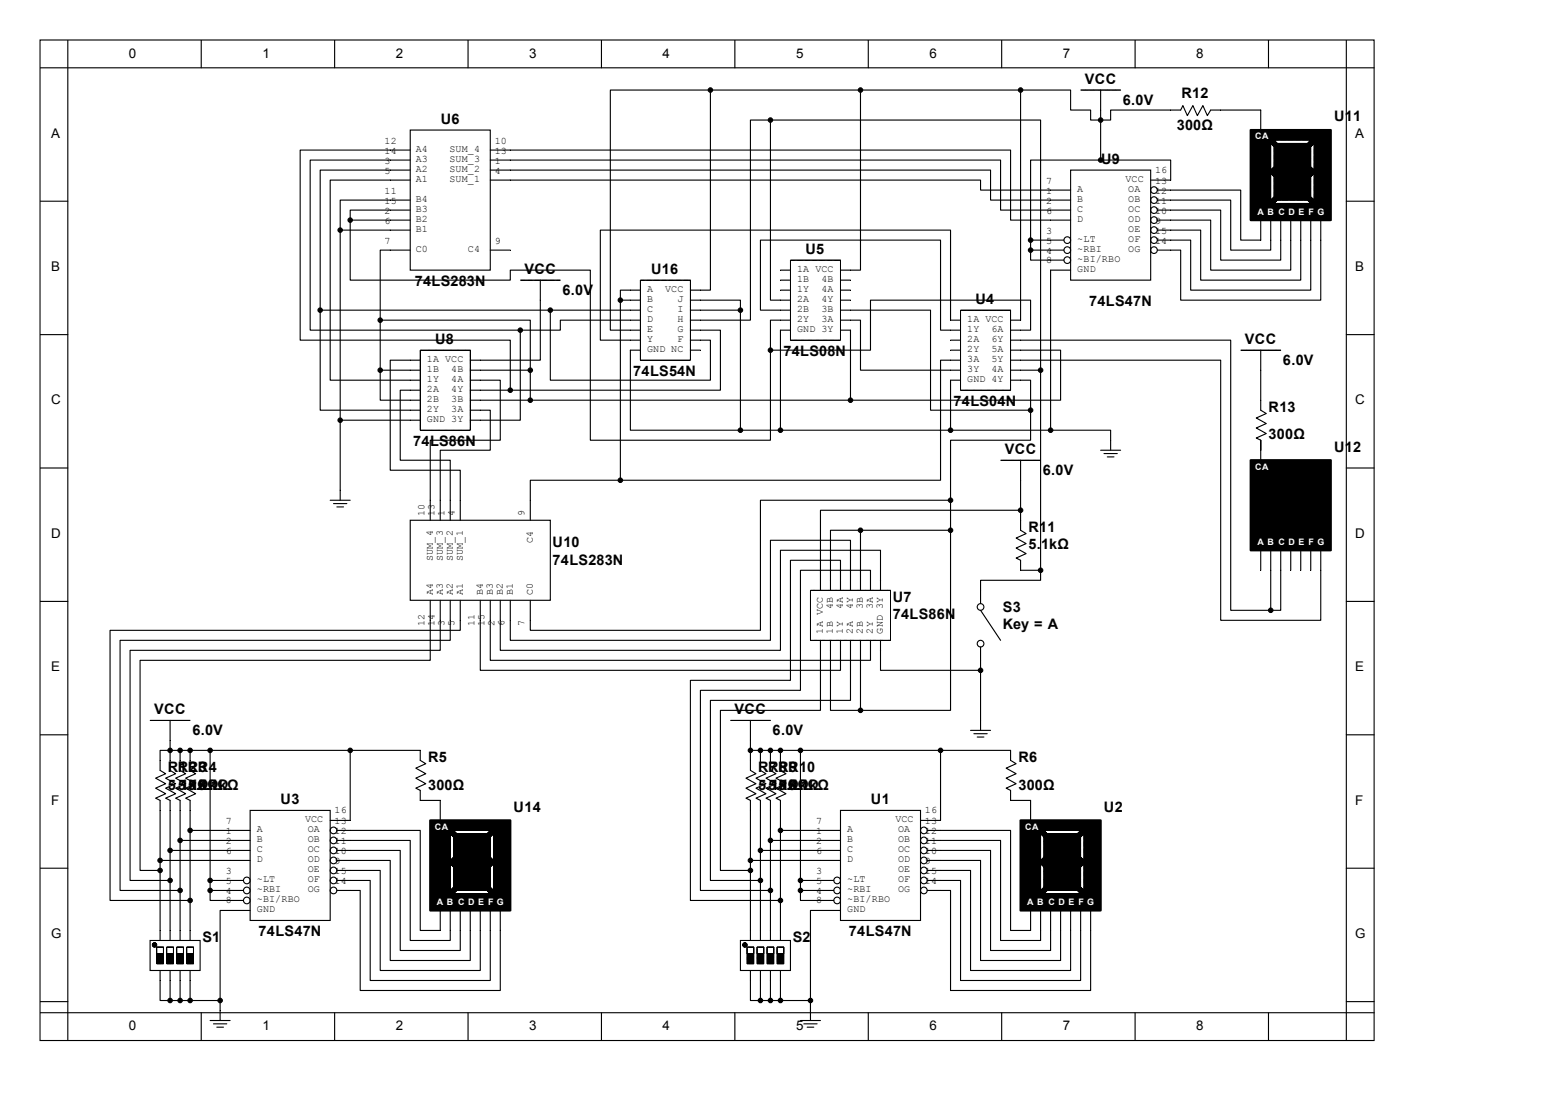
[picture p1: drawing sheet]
<svg xmlns="http://www.w3.org/2000/svg" width="297mm" height="210mm" viewBox="0 0 297 210" stroke-linecap="round" stroke-linejoin="round" font-family="sans-serif">
<g fill="none" stroke="#000" stroke-width=".21">
<path d="M7.6 7.6h254v190.5h-254zM7.6 12.9h254M12.9 7.6v190.5M38.3 7.6v5.3M63.7 7.6v5.3M89.1 7.6v5.3M114.5 7.6v5.3M139.9 7.6v5.3M165.3 7.6v5.3M190.7 7.6v5.3M216.1 7.6v5.3M241.5 7.6v5.3"/>
<path d="M256.3 7.6v190.5M7.6 38.3h5.3M256.3 38.3h5.3M7.6 63.7h5.3M256.3 63.7h5.3M7.6 89.1h5.3M256.3 89.1h5.3M7.6 114.5h5.3M256.3 114.5h5.3M7.6 139.9h5.3M32.4 137.2v3.8M256.3 139.9h5.3"/>
<path d="M7.6 165.3h5.3M256.3 165.3h5.3M7.6 190.7h5.3M7.6 192.8h254M38.3 192.8v5.3M63.7 192.8v5.3M89.1 192.8v5.3M114.5 192.8v5.3M139.9 192.8v5.3M165.3 192.8v5.3M190.7 192.8v5.3M216.1 192.8v5.3"/>
<path d="M241.5 192.8v5.3M256.3 190.7h5.3"/>
</g>
<path d="M28.6 137.2h7.6" fill="none" stroke="#000" stroke-width=".19"/>
<path d="M28.6 179.1h9.5v5.7h-9.5z" fill-rule="evenodd" fill="#fff"/>
<path d="M28.6 179.1h9.5v5.7h-9.5z" fill="none" stroke="#000" stroke-width=".21"/>
<path d="M29.9 180.4h1.2v3.1h-1.2z" fill="#000"/>
<path d="M29.8 180.3h1.3v3.2h-1.3z" fill="none" stroke="#000" stroke-width=".19"/>
<path d="M29.9 180.4h1.2v1.2h-1.2z" fill="#fff"/>
<path d="M29.8 180.3h1.3v1.3h-1.3zM31.7 180.3h1.3v3.2h-1.3z" fill="none" stroke="#000" stroke-width=".19"/>
<path d="M31.8 180.4h1.2v3.1h-1.2z" fill="#000"/>
<path d="M31.8 180.4h1.2v1.2h-1.2z" fill="#fff"/>
<path d="M31.7 180.3h1.3v1.3h-1.3zM33.7 180.3h1.2v3.2h-1.2z" fill="none" stroke="#000" stroke-width=".19"/>
<path d="M33.7 180.4h1.2v3.1h-1.2z" fill="#000"/>
<path d="M33.7 180.4h1.2v1.2h-1.2z" fill="#fff"/>
<path d="M33.7 180.3h1.2v1.3h-1.2zM35.6 180.3h1.2v3.2h-1.2z" fill="none" stroke="#000" stroke-width=".19"/>
<path d="M35.6 180.4h1.2v3.1h-1.2z" fill="#000"/>
<path d="M35.6 180.4h1.2v1.2h-1.2z" fill="#fff"/>
<g fill="none" stroke="#000" stroke-width=".19">
<path d="M35.6 180.3h1.2v1.3h-1.2z"/>
<circle cx="29.4" cy="179.9" r=".42"/>
</g>
<circle cx="29.4" cy="179.9" r=".42" fill="#000"/>
<g fill="none" stroke="#000" stroke-width=".21">
<path d="M43.8 158.1h3.8M47.6 154.3h15.3v21h-15.3zM62.9 156.2h3.8M64.1 158.1h2.6M30.5 177.2v1.9M32.4 177.2v1.9M34.3 177.2v1.9M36.2 177.2v1.9M43.8 167.6h2.6M43.8 169.5h2.6M43.8 171.5h2.6M43.8 160h3.8"/>
<path d="M43.8 161.9h3.8M43.8 163.8h3.8M43.8 173.4h3.8M64.1 160h2.6M64.1 161.9h2.6M64.1 163.8h2.6M64.1 165.7h2.6M64.1 167.6h2.6M64.1 169.5h2.6M30.5 184.8v1.9M32.4 184.8v1.9M34.3 184.8v1.9"/>
<path d="M36.2 184.8v1.9"/>
<circle cx="63.5" cy="158.1" r=".64"/>
<circle cx="47" cy="169.5" r=".64"/>
<circle cx="47" cy="171.4" r=".64"/>
<circle cx="47" cy="167.6" r=".64"/>
<circle cx="63.5" cy="163.8" r=".64"/>
<circle cx="63.5" cy="165.7" r=".64"/>
<circle cx="63.5" cy="169.5" r=".64"/>
<circle cx="63.5" cy="160" r=".64"/>
<circle cx="63.5" cy="161.9" r=".64"/>
<circle cx="63.5" cy="167.6" r=".64"/>
</g>
<path d="M81.9 156.2h15.3v17.2h-15.3z" fill-rule="evenodd" fill="#000" stroke="#000" stroke-width=".42"/>
<path d="M85.7 164.5l.7 .6v3.8l-.7 .6z" fill-rule="evenodd" fill="#fff"/>
<path d="M85.7 164.5l.7 .6v3.8l-.7 .6z" fill="none" stroke="#000" stroke-width=".19"/>
<path d="M85.7 158.7l.7 .7v3.8l-.7 .6z" fill-rule="evenodd" fill="#fff"/>
<path d="M85.7 158.7l.7 .7v3.8l-.7 .6z" fill="none" stroke="#000" stroke-width=".19"/>
<path d="M93.3 165.1l.7-.6v5l-.7-.6z" fill-rule="evenodd" fill="#fff"/>
<path d="M93.3 165.1l.7-.6v5l-.7-.6z" fill="none" stroke="#000" stroke-width=".19"/>
<path d="M93.3 159.4l.7-.6v5l-.7-.6z" fill-rule="evenodd" fill="#fff"/>
<path d="M93.3 159.4l.7-.6v5l-.7-.6z" fill="none" stroke="#000" stroke-width=".19"/>
<path d="M86.4 170.2l.6-.7h5.7l.6 .7z" fill-rule="evenodd" fill="#fff"/>
<path d="M86.4 170.2l.6-.7h5.7l.6 .7z" fill="none" stroke="#000" stroke-width=".19"/>
<path d="M86.4 158.1h6.9l-.6 .7h-5.7z" fill-rule="evenodd" fill="#fff"/>
<path d="M86.4 158.1h6.9l-.6 .7h-5.7z" fill="none" stroke="#000" stroke-width=".19"/>
<g fill="none" stroke="#000" stroke-width=".21">
<path d="M32.4 141v5.7l1 .6-1.9 .9 1.9 1-1.9 .9 1.9 1-1.9 .9 .9 .4v9.5M34.3 142.9v3.8l1 .6-1.9 .9 1.9 1-1.9 .9 1.9 1-1.9 .9 .9 .4v7.6h9.5M36.2 142.9v3.8l1.1 .6-2 .9 2 1-2 .9 2 1-2 .9 .9 .4v5.7h7.6M40 142.9v26.6M66.7 158.1h13.3v19.1h3.8v-3.8M66.7 142.9v13.3M83.8 156.2v-3.8h-3.8v-1.9l-.8-.4 1.9-.9-1.9-1 1.9-.9-1.9-1 1.9-.9-1.1-.6v-1.9h-49.5v3.8l1 .6-1.9 .9 1.9 1-1.9 .9 1.9 1-1.9 .9 .9 .4v11.4h13.3M40 169.5v2h3.8M40 167.6h3.8M40 169.5h3.8M43.8 173.4h-1.9v17.1M66.7 160h11.4v19.1h7.6v-5.7"/>
<path d="M66.7 161.9h9.5v19.1h11.4v-7.6M66.7 163.8h7.6v19.1h15.2v-9.5M66.7 165.7h5.7v19.1h19v-11.4M66.7 167.6h3.8v19.1h22.8v-13.3M66.7 169.5h1.9v19.1h26.6v-15.2M30.5 186.7v3.8h1.9M32.4 186.7v3.8M32.4 190.5h9.5M34.3 186.7v3.8M36.2 186.7v3.8M40 194.3h3.8M40.6 194.9h2.6"/>
<path d="M41.3 195.6h1.2M41.9 190.5v3.8"/>
<circle cx="32.4" cy="142.9" r=".42"/>
<circle cx="34.3" cy="142.9" r=".42"/>
<circle cx="36.2" cy="142.9" r=".42"/>
<circle cx="36.2" cy="158.1" r=".42"/>
<circle cx="40" cy="142.9" r=".42"/>
<circle cx="66.7" cy="142.9" r=".42"/>
<circle cx="30.5" cy="163.8" r=".42"/>
<circle cx="32.4" cy="161.9" r=".42"/>
<circle cx="34.3" cy="160" r=".42"/>
<circle cx="40" cy="167.6" r=".42"/>
<circle cx="40" cy="169.5" r=".42"/>
<circle cx="32.4" cy="190.5" r=".42"/>
<circle cx="34.3" cy="190.5" r=".42"/>
<circle cx="36.2" cy="190.5" r=".42"/>
<circle cx="41.9" cy="190.5" r=".42"/>
</g>
<g fill="#000">
<circle cx="32.4" cy="142.9" r=".42"/>
<circle cx="34.3" cy="142.9" r=".42"/>
<circle cx="36.2" cy="142.9" r=".42"/>
<circle cx="36.2" cy="158.1" r=".42"/>
<circle cx="40" cy="142.9" r=".42"/>
<circle cx="66.7" cy="142.9" r=".42"/>
<circle cx="30.5" cy="163.8" r=".42"/>
<circle cx="32.4" cy="161.9" r=".42"/>
<circle cx="34.3" cy="160" r=".42"/>
<circle cx="40" cy="167.6" r=".42"/>
<circle cx="40" cy="169.5" r=".42"/>
<circle cx="32.4" cy="190.5" r=".42"/>
<circle cx="34.3" cy="190.5" r=".42"/>
<circle cx="36.2" cy="190.5" r=".42"/>
<circle cx="41.9" cy="190.5" r=".42"/>
</g>
<path d="M141 179.1h9.5v5.7h-9.5z" fill-rule="evenodd" fill="#fff"/>
<path d="M141 179.1h9.5v5.7h-9.5z" fill="none" stroke="#000" stroke-width=".21"/>
<path d="M142.3 180.4h1.2v3.1h-1.2z" fill="#000"/>
<path d="M142.2 180.3h1.3v3.2h-1.3z" fill="none" stroke="#000" stroke-width=".19"/>
<path d="M142.3 180.4h1.2v1.2h-1.2z" fill="#fff"/>
<path d="M142.2 180.3h1.3v1.3h-1.3zM144.1 180.3h1.3v3.2h-1.3z" fill="none" stroke="#000" stroke-width=".19"/>
<path d="M144.2 180.4h1.2v3.1h-1.2z" fill="#000"/>
<path d="M144.2 180.4h1.2v1.2h-1.2z" fill="#fff"/>
<path d="M144.1 180.3h1.3v1.3h-1.3zM146.1 180.3h1.2v3.2h-1.2z" fill="none" stroke="#000" stroke-width=".19"/>
<path d="M146.1 180.4h1.2v3.1h-1.2z" fill="#000"/>
<path d="M146.1 180.4h1.2v1.2h-1.2z" fill="#fff"/>
<path d="M146.1 180.3h1.2v1.3h-1.2zM148 180.3h1.2v3.2h-1.2z" fill="none" stroke="#000" stroke-width=".19"/>
<path d="M148 180.4h1.2v3.1h-1.2z" fill="#000"/>
<path d="M148 180.4h1.2v1.2h-1.2z" fill="#fff"/>
<g fill="none" stroke="#000" stroke-width=".19">
<path d="M148 180.3h1.2v1.3h-1.2z"/>
<circle cx="141.8" cy="179.9" r=".42"/>
</g>
<circle cx="141.8" cy="179.9" r=".42" fill="#000"/>
<g fill="none" stroke="#000" stroke-width=".21">
<path d="M156.2 158.1h3.8M160 154.3h15.3v21h-15.3zM175.3 156.2h3.8M176.5 158.1h2.6M142.9 177.2v1.9M144.8 177.2v1.9M146.7 177.2v1.9M148.6 177.2v1.9M156.2 167.6h2.5M156.2 169.5h2.5M156.2 171.5h2.5M156.2 160h3.8"/>
<path d="M156.2 161.9h3.8M156.2 163.8h3.8M156.2 173.4h3.8M176.5 160h2.6M176.5 161.9h2.6M176.5 163.8h2.6M176.5 165.7h2.6M176.5 167.6h2.6M176.5 169.5h2.6M142.9 184.8v1.9M144.8 184.8v1.9M146.7 184.8v1.9"/>
<path d="M148.6 184.8v1.9"/>
<circle cx="175.9" cy="158.1" r=".63"/>
<circle cx="159.4" cy="169.5" r=".63"/>
<circle cx="159.4" cy="167.6" r=".63"/>
<circle cx="159.4" cy="171.4" r=".63"/>
<circle cx="175.9" cy="163.8" r=".63"/>
<circle cx="175.9" cy="169.5" r=".63"/>
<circle cx="175.9" cy="167.6" r=".63"/>
<circle cx="175.9" cy="160" r=".63"/>
<circle cx="175.9" cy="165.7" r=".63"/>
<circle cx="175.9" cy="161.9" r=".63"/>
</g>
<path d="M194.3 156.2h15.2v17.2h-15.2z" fill-rule="evenodd" fill="#000" stroke="#000" stroke-width=".42"/>
<path d="M198.1 164.5l.7 .6v3.8l-.7 .6z" fill-rule="evenodd" fill="#fff"/>
<path d="M198.1 164.5l.7 .6v3.8l-.7 .6z" fill="none" stroke="#000" stroke-width=".19"/>
<path d="M198.1 158.7l.7 .7v3.8l-.7 .6z" fill-rule="evenodd" fill="#fff"/>
<path d="M198.1 158.7l.7 .7v3.8l-.7 .6z" fill="none" stroke="#000" stroke-width=".19"/>
<path d="M205.7 165.1l.7-.6v5l-.7-.6z" fill-rule="evenodd" fill="#fff"/>
<path d="M205.7 165.1l.7-.6v5l-.7-.6z" fill="none" stroke="#000" stroke-width=".19"/>
<path d="M205.7 159.4l.7-.6v5l-.7-.6z" fill-rule="evenodd" fill="#fff"/>
<path d="M205.7 159.4l.7-.6v5l-.7-.6z" fill="none" stroke="#000" stroke-width=".19"/>
<path d="M198.8 170.2l.6-.7h5.7l.6 .7z" fill-rule="evenodd" fill="#fff"/>
<path d="M198.8 170.2l.6-.7h5.7l.6 .7z" fill="none" stroke="#000" stroke-width=".19"/>
<path d="M198.8 158.1h6.9l-.6 .7h-5.7z" fill-rule="evenodd" fill="#fff"/>
<path d="M121.9 53.3h9.5v15.3h-9.5zM150.5 49.5h9.5v15.3h-9.5zM182.9 59.1h9.5v15.2h-9.5zM80 66.7h9.5v15.2h-9.5zM190.5 87.6h7.6M139.1 137.2h7.6M198.8 158.1h6.9l-.6 .7h-5.7z" fill="none" stroke="#000" stroke-width=".19"/>
<g fill="none" stroke="#000" stroke-width=".21">
<path d="M200 36.2h3.8M200 38.1h3.8M203.8 32.4h15.3v20.9h-15.3zM219.1 34.3h3.8M220.3 36.2h2.6M220.3 38.1h2.6M120 55.2h1.9M120 57.1h1.9M120 59.1h1.9M131.4 55.2h2M131.4 57.1h2M131.4 59.1h2"/>
<path d="M148.6 51.4h1.9M148.6 53.3h1.9M148.6 55.2h1.9M148.6 57.1h1.9M150.5 59.1h-5.7v-13.4h34.3v17.2h3.8M160 51.4h1.9M160 53.3h1.9M160 55.2h1.9M160 57.1h1.9M160 59.1h1.9M200 51.4h3.8M200 40h3.8"/>
<path d="M200 41.9h3.8M200 45.7h2.6M200 47.6h2.6M200 49.5h2.6M220.3 40h2.6M220.3 41.9h2.6M220.3 43.8h2.6M220.3 45.7h2.6M220.3 47.6h2.6M78.1 68.6h1.9M78.1 70.5h1.9M78.1 72.4h1.9"/>
<path d="M78.1 74.3h1.9M78.1 76.2h1.9M78.1 78.1h1.9M89.5 68.6h1.9M89.5 70.5h1.9M89.5 72.4h1.9M89.5 74.3h1.9M89.5 76.2h1.9M89.5 78.1h1.9M120 61h1.9M120 62.9h1.9M120 66.7h1.9"/>
<path d="M131.4 61h2M131.4 62.9h2M131.4 64.8h2M131.4 66.7h2M148.6 61h1.9M148.6 62.9h1.9M160 61h3.8v9.5h19.1M160 62.9h1.9M181 64.8h1.9M181 66.7h1.9M181 68.6h1.9M181 72.4h1.9"/>
<path d="M182.9 61h-1.9v-17.2h-66.7v21h7.6M192.4 61h1.9M192.4 62.9h1.9M192.4 64.8h1.9M192.4 66.7h1.9M192.4 68.6h1.9M192.4 70.5h1.9M192.4 72.4h1.9M62.9 95.2h3.8M63.5 95.9h2.5M64.1 96.5h1.3M64.8 93.3v1.9"/>
<path d="M78.1 80h1.9M89.5 80h1.9M194.3 99.1v1.9l1.1 .6-1.9 .8 1.9 1.1-1.9 .9 1.9 1-1.9 .9 .8 .4v1.9M194.3 87.6v3.8M142.9 137.2v9.5l1 .6-1.9 .9 1.9 1-1.9 .9 1.9 1-1.9 .9 .9 .4v11.4h13.3M184.8 139.1h3.8M185.4 139.7h2.6M186.7 137.2v1.9M142.9 142.9h49.5v1.9l1.1 .6-1.9 .9 1.9 1-1.9 .9 1.9 1-1.9 .9 .8 .4v1.9h3.8v3.8M144.8 142.9v3.8l1 .6-1.9 .9 1.9 1-1.9 .9 1.9 1-1.9 .9 .9 .4v9.5h11.4M146.7 142.9v3.8l1 .6-1.9 .9 1.9 1-1.9 .9 1.9 1-1.9 .9 .9 .4v7.6h9.5M148.6 142.9v3.8l1 .6-1.9 .9 1.9 1-1.9 .9 1.9 1-1.9 .9 .9 .4v5.7h7.6"/>
<path d="M152.4 142.9v26.6M179.1 158.1h13.3v19.1h3.8v-3.8M179.1 142.9v13.3M186.1 140.3h1.2M152.4 169.5v2h3.8M152.4 167.6h3.8M152.4 169.5h3.8M156.2 173.4h-1.9v17.1M179.1 160h11.4v19.1h7.6v-5.7M179.1 161.9h9.5v19.1h11.4v-7.6M179.1 163.8h7.6v19.1h15.2v-9.5M179.1 165.7h5.7v19.1h19v-11.4"/>
<path d="M179.1 167.6h3.8v19.1h22.8v-13.3M179.1 169.5h1.9v19.1h26.6v-15.2M142.9 186.7v3.8h1.9M144.8 186.7v3.8M144.8 190.5h9.5M146.7 186.7v3.8M148.6 186.7v3.8M152.4 194.3h3.8M153 194.9h2.6M153.7 195.6h1.2M154.3 190.5v3.8"/>
<circle cx="219.7" cy="38.1" r=".63"/>
<circle cx="219.7" cy="36.2" r=".63"/>
<circle cx="203.2" cy="47.6" r=".63"/>
<circle cx="203.2" cy="45.7" r=".63"/>
<circle cx="203.2" cy="49.5" r=".63"/>
<circle cx="219.7" cy="41.9" r=".63"/>
<circle cx="219.7" cy="45.7" r=".63"/>
<circle cx="219.7" cy="40" r=".63"/>
<circle cx="219.7" cy="47.6" r=".63"/>
<circle cx="219.7" cy="43.8" r=".63"/>
<circle cx="142.9" cy="142.9" r=".42"/>
<circle cx="144.8" cy="142.9" r=".42"/>
<circle cx="146.7" cy="142.9" r=".42"/>
<circle cx="148.6" cy="158.1" r=".42"/>
<circle cx="148.6" cy="142.9" r=".42"/>
<circle cx="152.4" cy="142.9" r=".42"/>
<circle cx="179.1" cy="142.9" r=".42"/>
<circle cx="142.9" cy="163.8" r=".42"/>
<circle cx="144.8" cy="161.9" r=".42"/>
<circle cx="146.7" cy="160" r=".42"/>
<circle cx="152.4" cy="169.5" r=".42"/>
<circle cx="152.4" cy="167.6" r=".42"/>
<circle cx="144.8" cy="190.5" r=".42"/>
<circle cx="146.7" cy="190.5" r=".42"/>
<circle cx="148.6" cy="190.5" r=".42"/>
<circle cx="154.3" cy="190.5" r=".42"/>
</g>
<g fill="#000">
<circle cx="142.9" cy="142.9" r=".42"/>
<circle cx="144.8" cy="142.9" r=".42"/>
<circle cx="146.7" cy="142.9" r=".42"/>
<circle cx="148.6" cy="158.1" r=".42"/>
<circle cx="148.6" cy="142.9" r=".42"/>
<circle cx="152.4" cy="142.9" r=".42"/>
<circle cx="179.1" cy="142.9" r=".42"/>
<circle cx="142.9" cy="163.8" r=".42"/>
<circle cx="144.8" cy="161.9" r=".42"/>
<circle cx="146.7" cy="160" r=".42"/>
<circle cx="152.4" cy="169.5" r=".42"/>
<circle cx="152.4" cy="167.6" r=".42"/>
<circle cx="144.8" cy="190.5" r=".42"/>
<circle cx="146.7" cy="190.5" r=".42"/>
<circle cx="148.6" cy="190.5" r=".42"/>
<circle cx="154.3" cy="190.5" r=".42"/>
</g>
<path d="M238.1 24.8h15.3v17.1h-15.3z" fill-rule="evenodd" fill="#000" stroke="#000" stroke-width=".42"/>
<path d="M241.9 33l.7 .7v3.8l-.7 .6z" fill-rule="evenodd" fill="#fff"/>
<path d="M241.9 33l.7 .7v3.8l-.7 .6z" fill="none" stroke="#000" stroke-width=".19"/>
<path d="M241.9 27.3l.7 .6v3.9l-.7 .6z" fill-rule="evenodd" fill="#fff"/>
<path d="M241.9 27.3l.7 .6v3.9l-.7 .6z" fill="none" stroke="#000" stroke-width=".19"/>
<path d="M250.2 33v5.1l-.6-.6v-3.8z" fill-rule="evenodd" fill="#fff"/>
<path d="M250.2 33v5.1l-.6-.6v-3.8z" fill="none" stroke="#000" stroke-width=".19"/>
<path d="M249.6 27.9l.6-.6v5.1l-.6-.6z" fill-rule="evenodd" fill="#fff"/>
<path d="M249.6 27.9l.6-.6v5.1l-.6-.6z" fill="none" stroke="#000" stroke-width=".19"/>
<path d="M242.6 38.7l.6-.6h5.7l.7 .6z" fill-rule="evenodd" fill="#fff"/>
<path d="M242.6 38.7l.6-.6h5.7l.7 .6z" fill="none" stroke="#000" stroke-width=".19"/>
<path d="M242.6 26.7h7l-.7 .6h-5.7z" fill-rule="evenodd" fill="#fff"/>
<path d="M205.7 17.1h7.7M242.6 26.7h7l-.7 .6h-5.7zM99.1 53.3h7.6M236.2 66.7h7.6M154.3 112.4h15.2v9.5h-15.2z" fill="none" stroke="#000" stroke-width=".19"/>
<g fill="none" stroke="#000" stroke-width=".21">
<path d="M135.3 17.1h59M135.3 17.1v38.1h-2M135.3 17.1h-19.1v45.8h3.8M163.8 17.1v34.3h-1.9M194.3 17.1h9.5v3.9h3.8v1.9h3.9v-1.9h13.3l.4-.9 .9 1.9 1-1.9 .9 1.9 1-1.9 .9 1.9 .6-1h9.5v3.8M194.3 17.1v43.9M209.5 17.1v13.4M78.1 34.3h-15.2v38.1h15.2M78.1 38.1h-13.3v5.7M78.1 28.6h-21v36.2h40.1v9.5M78.1 32.4h-17.1v26.7M78.1 30.5h-19v32.4h40"/>
<path d="M78.1 24.8h15.2v26.6h-15.2zM93.3 28.6h99.1v13.3h7.6M93.3 30.5h97.2v9.5h9.5M93.3 32.4h95.3v5.7h11.4M93.3 34.3h93.4v1.9h13.3M146.7 22.9h51.4v47.6M146.7 22.9h-3.8v38.1h-9.6M146.7 22.9v34.2h1.9M209.5 30.5h13.4v3.8M209.6 30.5h-13.4v15.2M222.9 36.2h13.3v9.5h3.8v-3.8M222.9 38.1h11.4v9.5h7.6v-5.7"/>
<path d="M61 59.1v19h17.1M61 59.1h59M64.8 43.8h13.3M64.8 43.8v49.5M66.7 41.9v11.4h30.5v-1.9h15.2v32.4h34.3v-17.1M66.7 41.9h11.4M78.1 47.6h-5.7v13.4M78.1 40h-11.4v1.9M93.3 47.6h3.9M102.9 53.3v15.3h-11.5M104.8 59.1v13.3h30.5v-7.6h-2M118.1 57.1v34.3"/>
<path d="M118.1 57.1h1.9M120 55.2h-1.9v2M133.3 57.1h7.7v2M133.3 59.1h7.7M141 59.1v22.8M161.9 59.1h15.3v19h19M196.2 47.6v1.9h3.8M196.2 45.7h3.8M196.2 47.6h3.8M196.2 45.7v1.9M200 51.4v30.5M222.9 40h9.5v9.5h11.4v-7.6"/>
<path d="M222.9 41.9h7.6v9.5h15.2v-9.5M247.6 41.9v11.4h-19v-9.5h-5.7M249.6 41.9v13.3h-22.9v-9.5h-3.8M251.5 41.9v15.2h-26.7v-9.5h-1.9M72.4 70.5v5.7h5.7M72.4 70.5h5.7M72.4 61v9.5M72.4 61h28.6v9.5M78.1 68.6h-3.8v20.9h13.3v9.6M78.1 74.3h-1.9v13.3h9.5v11.5M91.4 72.4h3.8v11.4h-13.3v15.3M91.4 78.1h1.9v7.6h-9.5v13.4"/>
<path d="M91.4 70.5h9.6M91.4 74.3h5.8M91.4 76.2h70.5M99.1 62.9v17.1h-7.7M101 70.5v5.7M120 66.7v15.2h21M120 61h-13.3v1.9h-7.6M133.3 62.9h3.9v11.4h-40M148.6 61h-1.9v5.7M148.6 62.9v19M161.9 62.9v13.3M181 68.6h-1.9v22.8h-61"/>
<path d="M181 72.4v9.5M194.3 72.4h1.9v5.7M194.3 64.8h40v51.4h7.6M194.3 68.6h38.1v49.5h19.1v-13.3M194.3 66.7h7.6v9.5h-40M194.3 70.5h3.8M194.3 62.9h1.9v-5.8h-30.5v9.6h-19M196.2 78.1v5.7h-15.2v11.4M198.1 70.5v38.1M240 66.7v11.4l1.1 .6-1.9 .9 1.9 1-1.9 .9 1.9 1-1.9 .9 .8 .4v3.8M64.8 80h13.3M78.1 99.1h26.7v15.2h-26.7z"/>
<path d="M118.1 91.4h-17.1v7.7M141 81.9h59M181 95.2v5.8M181 95.3h-36.2v24.7h-43.8v-5.7M194.3 97.2h-38.1v15.2M194.3 91.4v7.7M200 81.9h11.5v3.8M209.5 85.7h3.9M210.2 86.4h2.5M210.8 87h1.3M81.9 114.3v11.4h-55.2v40h3.8M83.8 114.3v9.5h-59v43.8h7.6"/>
<path d="M85.7 114.3v7.6h-62.8v47.6h11.4M87.6 114.3v5.7h-66.6v51.5h15.2M91.4 114.3v13.3h68.6v-5.7M93.3 114.3v11.4h72.4v-3.8M160 112.4v-5.7h-9.5v22.8h-19.1v42h17.2M161.9 112.4v-9.5h-15.2v19h-49.5v-7.6M163.8 101v11.4M163.8 101h17.2M163.8 101h-5.7v11.4M165.7 112.4v-3.8h-13.3v22.8h-19.1v38.1h13.4M167.6 112.4v-7.6h-19v19h-53.3l-.1-9.5M181 101v34.3h-17.2"/>
<path d="M186.7 116.2l3.8 5.7M194.3 108.6h3.8M198.1 108.6v1.9h-11.4v4.4M240 104.8v3.8M241.9 104.8v11.4M243.8 104.8v11.4h-1.9M245.7 104.8v3.8M247.6 104.8v3.8M249.6 104.8v3.8M156.2 121.9v13.4h-19v30.4h5.7M158.1 121.9v13.4h5.7M161.9 121.9v11.4h-26.6v34.3h9.5"/>
<path d="M163.8 121.9v13.4M167.6 121.9v5.7h19.1M186.7 123.2v14M36.2 158.1v19.1M148.6 158.1v19.1M30.5 163.8v13.4M34.3 160v17.2M43.8 161.9h-11.4v15.3M142.9 163.8v13.4M144.8 161.9v15.3M146.7 160v17.2"/>
<circle cx="135.3" cy="17.1" r=".42"/>
<circle cx="163.8" cy="17.1" r=".42"/>
<circle cx="194.3" cy="17.1" r=".42"/>
<circle cx="146.7" cy="22.9" r=".42"/>
<circle cx="209.5" cy="30.5" r=".42"/>
<circle cx="209.5" cy="22.9" r=".42"/>
<circle cx="61" cy="59.1" r=".42"/>
<circle cx="64.8" cy="43.8" r=".42"/>
<circle cx="66.7" cy="41.9" r=".42"/>
<circle cx="104.8" cy="59.1" r=".42"/>
<circle cx="118.1" cy="57.1" r=".42"/>
<circle cx="141" cy="59.1" r=".42"/>
<circle cx="196.2" cy="45.7" r=".42"/>
<circle cx="196.2" cy="47.6" r=".42"/>
<circle cx="72.4" cy="61" r=".42"/>
<circle cx="72.4" cy="70.5" r=".42"/>
<circle cx="97.2" cy="74.3" r=".42"/>
<circle cx="99.1" cy="62.9" r=".42"/>
<circle cx="101" cy="76.2" r=".42"/>
<circle cx="101" cy="70.5" r=".42"/>
<circle cx="146.7" cy="66.7" r=".42"/>
<circle cx="161.9" cy="76.2" r=".42"/>
<circle cx="196.2" cy="78.1" r=".42"/>
<circle cx="198.1" cy="70.5" r=".42"/>
<circle cx="64.8" cy="80" r=".42"/>
<circle cx="118.1" cy="91.4" r=".42"/>
<circle cx="141" cy="81.9" r=".42"/>
<circle cx="148.6" cy="81.9" r=".42"/>
<circle cx="181" cy="95.2" r=".42"/>
<circle cx="181" cy="81.9" r=".42"/>
<circle cx="194.3" cy="97.2" r=".42"/>
<circle cx="200" cy="81.9" r=".42"/>
<circle cx="163.8" cy="101" r=".42"/>
<circle cx="181" cy="101" r=".42"/>
<circle cx="186.7" cy="115.6" r=".63"/>
<circle cx="198.1" cy="108.6" r=".42"/>
<circle cx="241.9" cy="116.2" r=".42"/>
<circle cx="163.8" cy="135.3" r=".42"/>
<circle cx="186.7" cy="127.6" r=".42"/>
<circle cx="186.7" cy="122.6" r=".63"/>
<circle cx="30.5" cy="165.7" r=".42"/>
<circle cx="32.4" cy="167.6" r=".42"/>
<circle cx="34.3" cy="169.5" r=".42"/>
<circle cx="36.2" cy="171.5" r=".42"/>
<circle cx="142.9" cy="165.7" r=".42"/>
<circle cx="144.8" cy="167.6" r=".42"/>
<circle cx="146.7" cy="169.5" r=".42"/>
<circle cx="148.6" cy="171.5" r=".42"/>
</g>
<g fill="#000">
<circle cx="135.3" cy="17.1" r=".42"/>
<circle cx="163.8" cy="17.1" r=".42"/>
<circle cx="194.3" cy="17.1" r=".42"/>
<circle cx="146.7" cy="22.9" r=".42"/>
<circle cx="209.5" cy="30.5" r=".42"/>
<circle cx="209.5" cy="22.9" r=".42"/>
<circle cx="61" cy="59.1" r=".42"/>
<circle cx="64.8" cy="43.8" r=".42"/>
<circle cx="66.7" cy="41.9" r=".42"/>
<circle cx="104.8" cy="59.1" r=".42"/>
<circle cx="118.1" cy="57.1" r=".42"/>
<circle cx="141" cy="59.1" r=".42"/>
<circle cx="196.2" cy="45.7" r=".42"/>
<circle cx="196.2" cy="47.6" r=".42"/>
<circle cx="72.4" cy="61" r=".42"/>
<circle cx="72.4" cy="70.5" r=".42"/>
<circle cx="97.2" cy="74.3" r=".42"/>
<circle cx="99.1" cy="62.9" r=".42"/>
<circle cx="101" cy="76.2" r=".42"/>
<circle cx="101" cy="70.5" r=".42"/>
<circle cx="146.7" cy="66.7" r=".42"/>
<circle cx="161.9" cy="76.2" r=".42"/>
<circle cx="196.2" cy="78.1" r=".42"/>
<circle cx="198.1" cy="70.5" r=".42"/>
<circle cx="64.8" cy="80" r=".42"/>
<circle cx="118.1" cy="91.4" r=".42"/>
<circle cx="141" cy="81.9" r=".42"/>
<circle cx="148.6" cy="81.9" r=".42"/>
<circle cx="181" cy="95.2" r=".42"/>
<circle cx="181" cy="81.9" r=".42"/>
<circle cx="194.3" cy="97.2" r=".42"/>
<circle cx="200" cy="81.9" r=".42"/>
<circle cx="163.8" cy="101" r=".42"/>
<circle cx="181" cy="101" r=".42"/>
<circle cx="198.1" cy="108.6" r=".42"/>
<circle cx="241.9" cy="116.2" r=".42"/>
<circle cx="163.8" cy="135.3" r=".42"/>
<circle cx="186.7" cy="127.6" r=".42"/>
<circle cx="30.5" cy="165.7" r=".42"/>
<circle cx="32.4" cy="167.6" r=".42"/>
<circle cx="34.3" cy="169.5" r=".42"/>
<circle cx="36.2" cy="171.5" r=".42"/>
<circle cx="142.9" cy="165.7" r=".42"/>
<circle cx="144.8" cy="167.6" r=".42"/>
<circle cx="146.7" cy="169.5" r=".42"/>
<circle cx="148.6" cy="171.5" r=".42"/>
</g>
<path d="M238.1 87.6h15.3v17.2h-15.3z" fill-rule="evenodd" fill="#000" stroke="#000" stroke-width=".42"/>
<g font-size="2.8">
<text x="206.5" y="15.9">VCC</text>
<text x="83.9" y="23.5">U6</text>
<text x="213.8" y="19.9">6.0V</text>
<text x="224.9" y="18.7">R12</text>
<text x="254" y="23.1">U11</text>
<text x="224" y="24.8">300Ω</text>
<text x="209.6" y="31.2">U9</text>
<text x="99.9" y="52.1">VCC</text>
<text x="124" y="52.1">U16</text>
<text x="153.3" y="48.3">U5</text>
<text x="79" y="54.4">74LS283N</text>
<text x="107.1" y="56.1">6.0V</text>
<text x="185.7" y="57.8">U4</text>
<text x="207.3" y="58.3">74LS47N</text>
<text x="82.8" y="65.4">U8</text>
<text x="237" y="65.4">VCC</text>
<text x="120.6" y="71.6">74LS54N</text>
<text x="149.1" y="67.8">74LS08N</text>
<text x="244.3" y="69.5">6.0V</text>
<text x="181.5" y="77.3">74LS04N</text>
<text x="241.5" y="78.4">R13</text>
<text x="241.5" y="83.7">300Ω</text>
<text x="78.7" y="84.9">74LS86N</text>
<text x="191.3" y="86.4">VCC</text>
<text x="254" y="86">U12</text>
<text x="198.5" y="90.4">6.0V</text>
<text x="195.8" y="101.2">R11</text>
<text x="105.2" y="104.2">U10</text>
<text x="105.2" y="107.6">74LS283N</text>
<text x="195.8" y="104.6">5.1kΩ</text>
<text x="170" y="114.6">U7</text>
<text x="170" y="117.9">74LS86N</text>
<text x="190.9" y="116.5">S3</text>
<text x="190.9" y="119.8">Key = A</text>
<text x="29.4" y="135.9">VCC</text>
<text x="139.9" y="135.9">VCC</text>
<text x="36.6" y="140">6.0V</text>
<text x="147.1" y="140">6.0V</text>
<text x="32" y="146.9">R1R3</text>
<text x="33.9" y="146.9">R2R4</text>
<text x="81.5" y="145">R5</text>
<text x="144.4" y="146.9">R7R9</text>
<text x="146.3" y="146.9">R8R10</text>
<text x="193.9" y="145">R6</text>
<text x="32" y="150.3">5.1kΩ</text>
<text x="33.9" y="150.3">5.1kΩ</text>
<text x="35.8" y="150.3">5.1kΩ</text>
<text x="37.7" y="150.3">5.1kΩ</text>
<text x="53.4" y="153.1">U3</text>
<text x="81.5" y="150.3">300Ω</text>
<text x="97.8" y="154.6">U14</text>
<text x="144.4" y="150.3">5.1kΩ</text>
<text x="146.3" y="150.3">5.1kΩ</text>
<text x="148.2" y="150.3">5.1kΩ</text>
<text x="150.1" y="150.3">5.1kΩ</text>
<text x="165.8" y="153.1">U1</text>
<text x="193.9" y="150.3">300Ω</text>
<text x="210.2" y="154.6">U2</text>
<text x="38.5" y="179.3">S1</text>
<text x="49.2" y="178.3">74LS47N</text>
<text x="150.9" y="179.3">S2</text>
<text x="161.6" y="178.3">74LS47N</text>
</g>
<g font-size="2.5">
<text x="24.6" y="11">0</text>
<text x="50" y="11">1</text>
<text x="75.4" y="11">2</text>
<text x="100.8" y="11">3</text>
<text x="126.2" y="11">4</text>
<text x="151.6" y="11">5</text>
<text x="177" y="11">6</text>
<text x="202.4" y="11">7</text>
<text x="227.8" y="11">8</text>
<text x="9.7" y="26.2">A</text>
<text x="258" y="26.2">A</text>
<text x="9.7" y="51.6">B</text>
<text x="258" y="51.6">B</text>
<text x="9.7" y="77">C</text>
<text x="258" y="77">C</text>
<text x="9.7" y="102.4">D</text>
<text x="258" y="102.4">D</text>
<text x="9.7" y="127.8">E</text>
<text x="258" y="127.8">E</text>
<text x="9.7" y="153.2">F</text>
<text x="258" y="153.2">F</text>
<text x="9.7" y="178.6">G</text>
<text x="258" y="178.6">G</text>
<text x="24.6" y="196.2">0</text>
<text x="50" y="196.2">1</text>
<text x="75.4" y="196.2">2</text>
<text x="100.8" y="196.2">3</text>
<text x="126.2" y="196.2">4</text>
<text x="151.6" y="196.2">5</text>
<text x="177" y="196.2">6</text>
<text x="202.4" y="196.2">7</text>
<text x="227.8" y="196.2">8</text>
</g>
<g font-size="1.9">
<text x="73.2" y="27.4">12</text>
<text x="73.2" y="29.3">14</text>
<text x="79.2" y="29">A4</text>
<text x="85.6" y="29">SUM_4</text>
<text x="94.2" y="27.4">10</text>
<text x="94.2" y="29.3">13</text>
<text x="73.2" y="31.2">3</text>
<text x="73.2" y="33.1">5</text>
<text x="79.2" y="30.9">A3</text>
<text x="79.2" y="32.8">A2</text>
<text x="79.2" y="34.7">A1</text>
<text x="85.6" y="30.9">SUM_3</text>
<text x="85.6" y="34.7">SUM_1</text>
<text x="85.6" y="32.8">SUM_2</text>
<text x="94.2" y="33.1">4</text>
<text x="94.2" y="31.2">1</text>
<text x="199.2" y="35">7</text>
<text x="214.3" y="34.7">VCC</text>
<text x="219.9" y="35">13</text>
<text x="219.9" y="32.9">16</text>
<text x="73.2" y="36.9">11</text>
<text x="73.2" y="38.8">15</text>
<text x="73.2" y="40.7">2</text>
<text x="79.2" y="38.5">B4</text>
<text x="79.2" y="40.4">B3</text>
<text x="199.2" y="36.9">1</text>
<text x="199.2" y="38.8">2</text>
<text x="199.2" y="40.7">6</text>
<text x="205.1" y="36.6">A</text>
<text x="205.1" y="38.5">B</text>
<text x="205.1" y="40.4">C</text>
<text x="214.8" y="36.6">OA</text>
<text x="214.8" y="40.4">OC</text>
<text x="214.8" y="38.5">OB</text>
<text x="219.9" y="40.7">10</text>
<text x="219.9" y="38.8">11</text>
<text x="219.9" y="36.9">12</text>
<text x="73.2" y="42.6">6</text>
<text x="73.2" y="46.4">7</text>
<text x="79.2" y="42.3">B2</text>
<text x="79.2" y="44.2">B1</text>
<text x="94.2" y="46.4">9</text>
<text x="199.2" y="44.5">3</text>
<text x="199.2" y="46.4">5</text>
<text x="205.1" y="42.3">D</text>
<text x="205.1" y="46.1">~LT</text>
<text x="214.8" y="42.3">OD</text>
<text x="214.8" y="44.2">OE</text>
<text x="214.8" y="46.1">OF</text>
<text x="219.9" y="42.6">9</text>
<text x="219.9" y="44.5">15</text>
<text x="219.9" y="46.4">14</text>
<text x="79.2" y="48">C0</text>
<text x="89.1" y="48">C4</text>
<text x="151.8" y="51.8">1A VCC</text>
<text x="151.8" y="53.7">1B</text>
<text x="156.4" y="53.7">4B</text>
<text x="199.2" y="48.3">4</text>
<text x="199.2" y="50">8</text>
<text x="205.1" y="48">~RBI</text>
<text x="205.1" y="49.9">~BI/RBO</text>
<text x="205.1" y="51.8">GND</text>
<text x="214.8" y="48">OG</text>
<text x="123.2" y="55.6">A</text>
<text x="123.2" y="57.5">B</text>
<text x="123.2" y="59.4">C</text>
<text x="126.7" y="55.6">VCC</text>
<text x="129" y="59.4">I</text>
<text x="129" y="57.5">J</text>
<text x="151.8" y="55.6">1Y</text>
<text x="151.8" y="57.5">2A</text>
<text x="151.8" y="59.4">2B</text>
<text x="156.4" y="59.4">3B</text>
<text x="156.4" y="57.5">4Y</text>
<text x="156.4" y="55.6">4A</text>
<text x="123.2" y="61.3">D</text>
<text x="123.2" y="63.2">E</text>
<text x="123.2" y="65.2">Y</text>
<text x="129" y="65.2">F</text>
<text x="129" y="63.2">G</text>
<text x="129" y="61.3">H</text>
<text x="151.8" y="61.3">2Y</text>
<text x="151.8" y="63.2">GND 3Y</text>
<text x="156.4" y="61.3">3A</text>
<text x="184.1" y="61.3">1A VCC</text>
<text x="184.1" y="63.2">1Y</text>
<text x="184.1" y="65.2">2A</text>
<text x="188.8" y="65.2">6Y</text>
<text x="188.8" y="63.2">6A</text>
<text x="81.3" y="69">1A VCC</text>
<text x="81.3" y="70.9">1B</text>
<text x="85.9" y="70.9">4B</text>
<text x="123.2" y="67.1">GND NC</text>
<text x="184.1" y="67.1">2Y</text>
<text x="184.1" y="69">3A</text>
<text x="184.1" y="70.9">3Y</text>
<text x="188.8" y="70.9">4A</text>
<text x="188.8" y="69">5Y</text>
<text x="188.8" y="67.1">5A</text>
<text x="81.3" y="72.8">1Y</text>
<text x="81.3" y="74.7">2A</text>
<text x="81.3" y="76.6">2B</text>
<text x="85.9" y="76.6">3B</text>
<text x="85.9" y="74.7">4Y</text>
<text x="85.9" y="72.8">4A</text>
<text x="184.1" y="72.8">GND 4Y</text>
<text x="81.3" y="78.5">2Y</text>
<text x="81.3" y="80.4">GND 3Y</text>
<text x="85.9" y="78.5">3A</text>
<text x="80.8" y="98.2" transform="rotate(-90 80.8 98.2)">10</text>
<text x="82.7" y="98.2" transform="rotate(-90 82.7 98.2)">13</text>
<text x="84.6" y="98.2" transform="rotate(-90 84.6 98.2)">1</text>
<text x="86.5" y="98.2" transform="rotate(-90 86.5 98.2)">4</text>
<text x="99.9" y="98.2" transform="rotate(-90 99.9 98.2)">9</text>
<text x="82.4" y="106.8" transform="rotate(-90 82.4 106.8)">SUM_4</text>
<text x="84.3" y="106.8" transform="rotate(-90 84.3 106.8)">SUM_3</text>
<text x="86.2" y="106.8" transform="rotate(-90 86.2 106.8)">SUM_2</text>
<text x="88.1" y="106.8" transform="rotate(-90 88.1 106.8)">SUM_1</text>
<text x="101.4" y="103.3" transform="rotate(-90 101.4 103.3)">C4</text>
<text x="82.4" y="113.2" transform="rotate(-90 82.4 113.2)">A4</text>
<text x="84.3" y="113.2" transform="rotate(-90 84.3 113.2)">A3</text>
<text x="86.2" y="113.2" transform="rotate(-90 86.2 113.2)">A2</text>
<text x="88.1" y="113.2" transform="rotate(-90 88.1 113.2)">A1</text>
<text x="91.9" y="113.2" transform="rotate(-90 91.9 113.2)">B4</text>
<text x="93.8" y="113.2" transform="rotate(-90 93.8 113.2)">B3</text>
<text x="95.7" y="113.2" transform="rotate(-90 95.7 113.2)">B2</text>
<text x="97.6" y="113.2" transform="rotate(-90 97.6 113.2)">B1</text>
<text x="101.4" y="113.2" transform="rotate(-90 101.4 113.2)">C0</text>
<text x="80.8" y="119.2" transform="rotate(-90 80.8 119.2)">12</text>
<text x="82.7" y="119.2" transform="rotate(-90 82.7 119.2)">14</text>
<text x="84.6" y="119.2" transform="rotate(-90 84.6 119.2)">3</text>
<text x="86.5" y="119.2" transform="rotate(-90 86.5 119.2)">5</text>
<text x="90.3" y="119.2" transform="rotate(-90 90.3 119.2)">11</text>
<text x="92.2" y="119.2" transform="rotate(-90 92.2 119.2)">15</text>
<text x="94.2" y="119.2" transform="rotate(-90 94.2 119.2)">2</text>
<text x="96.1" y="119.2" transform="rotate(-90 96.1 119.2)">6</text>
<text x="99.9" y="119.2" transform="rotate(-90 99.9 119.2)">7</text>
<text x="158.6" y="116" transform="rotate(-90 158.6 116)">4B</text>
<text x="160.5" y="116" transform="rotate(-90 160.5 116)">4A</text>
<text x="162.4" y="116" transform="rotate(-90 162.4 116)">4Y</text>
<text x="164.3" y="116" transform="rotate(-90 164.3 116)">3B</text>
<text x="166.2" y="116" transform="rotate(-90 166.2 116)">3A</text>
<text x="156.7" y="120.7" transform="rotate(-90 156.7 120.7)">1A VCC</text>
<text x="158.6" y="120.7" transform="rotate(-90 158.6 120.7)">1B</text>
<text x="160.5" y="120.7" transform="rotate(-90 160.5 120.7)">1Y</text>
<text x="162.4" y="120.7" transform="rotate(-90 162.4 120.7)">2A</text>
<text x="164.3" y="120.7" transform="rotate(-90 164.3 120.7)">2B</text>
<text x="166.2" y="120.7" transform="rotate(-90 166.2 120.7)">2Y</text>
<text x="168.1" y="120.7" transform="rotate(-90 168.1 120.7)">GND 3Y</text>
<text x="63.7" y="154.8">16</text>
<text x="176.1" y="154.8">16</text>
<text x="43" y="156.9">7</text>
<text x="43" y="158.8">1</text>
<text x="43" y="160.7">2</text>
<text x="48.9" y="158.5">A</text>
<text x="48.9" y="160.4">B</text>
<text x="58.1" y="156.6">VCC</text>
<text x="58.6" y="158.5">OA</text>
<text x="58.6" y="160.4">OB</text>
<text x="63.7" y="156.9">13</text>
<text x="63.7" y="160.7">11</text>
<text x="63.7" y="158.8">12</text>
<text x="155.4" y="156.9">7</text>
<text x="155.4" y="158.8">1</text>
<text x="155.4" y="160.7">2</text>
<text x="161.3" y="158.5">A</text>
<text x="161.3" y="160.4">B</text>
<text x="170.5" y="156.6">VCC</text>
<text x="171" y="158.5">OA</text>
<text x="171" y="160.4">OB</text>
<text x="176.1" y="156.9">13</text>
<text x="176.1" y="160.7">11</text>
<text x="176.1" y="158.8">12</text>
<text x="43" y="162.6">6</text>
<text x="43" y="166.5">3</text>
<text x="48.9" y="162.3">C</text>
<text x="48.9" y="164.2">D</text>
<text x="58.6" y="164.2">OD</text>
<text x="58.6" y="166.1">OE</text>
<text x="58.6" y="162.3">OC</text>
<text x="63.7" y="162.6">10</text>
<text x="63.7" y="164.6">9</text>
<text x="63.7" y="166.5">15</text>
<text x="155.4" y="162.6">6</text>
<text x="155.4" y="166.5">3</text>
<text x="161.3" y="162.3">C</text>
<text x="161.3" y="164.2">D</text>
<text x="171" y="164.2">OD</text>
<text x="171" y="166.1">OE</text>
<text x="171" y="162.3">OC</text>
<text x="176.1" y="162.6">10</text>
<text x="176.1" y="164.6">9</text>
<text x="176.1" y="166.5">15</text>
<text x="43" y="168.4">5</text>
<text x="43" y="170.3">4</text>
<text x="43" y="172">8</text>
<text x="48.9" y="168">~LT</text>
<text x="48.9" y="169.9">~RBI</text>
<text x="48.9" y="171.8">~BI/RBO</text>
<text x="48.9" y="173.7">GND</text>
<text x="58.6" y="168">OF</text>
<text x="58.6" y="169.9">OG</text>
<text x="63.7" y="168.4">14</text>
<text x="155.4" y="168.4">5</text>
<text x="155.4" y="170.3">4</text>
<text x="155.4" y="172">8</text>
<text x="161.3" y="168">~LT</text>
<text x="161.3" y="169.9">~RBI</text>
<text x="161.3" y="171.8">~BI/RBO</text>
<text x="161.3" y="173.7">GND</text>
<text x="171" y="168">OF</text>
<text x="171" y="169.9">OG</text>
<text x="176.1" y="168.4">14</text>
</g>
<g font-size="1.7" fill="#fff">
<text x="239" y="26.5">CA</text>
<text x="239.4" y="40.9">A B C D E F G</text>
<text x="239" y="89.4">CA</text>
<text x="239.4" y="103.8">A B C D E F G</text>
<text x="82.8" y="158">CA</text>
<text x="195.2" y="158">CA</text>
<text x="83.2" y="172.4">A B C D E F G</text>
<text x="195.6" y="172.4">A B C D E F G</text>
</g>
</svg>
